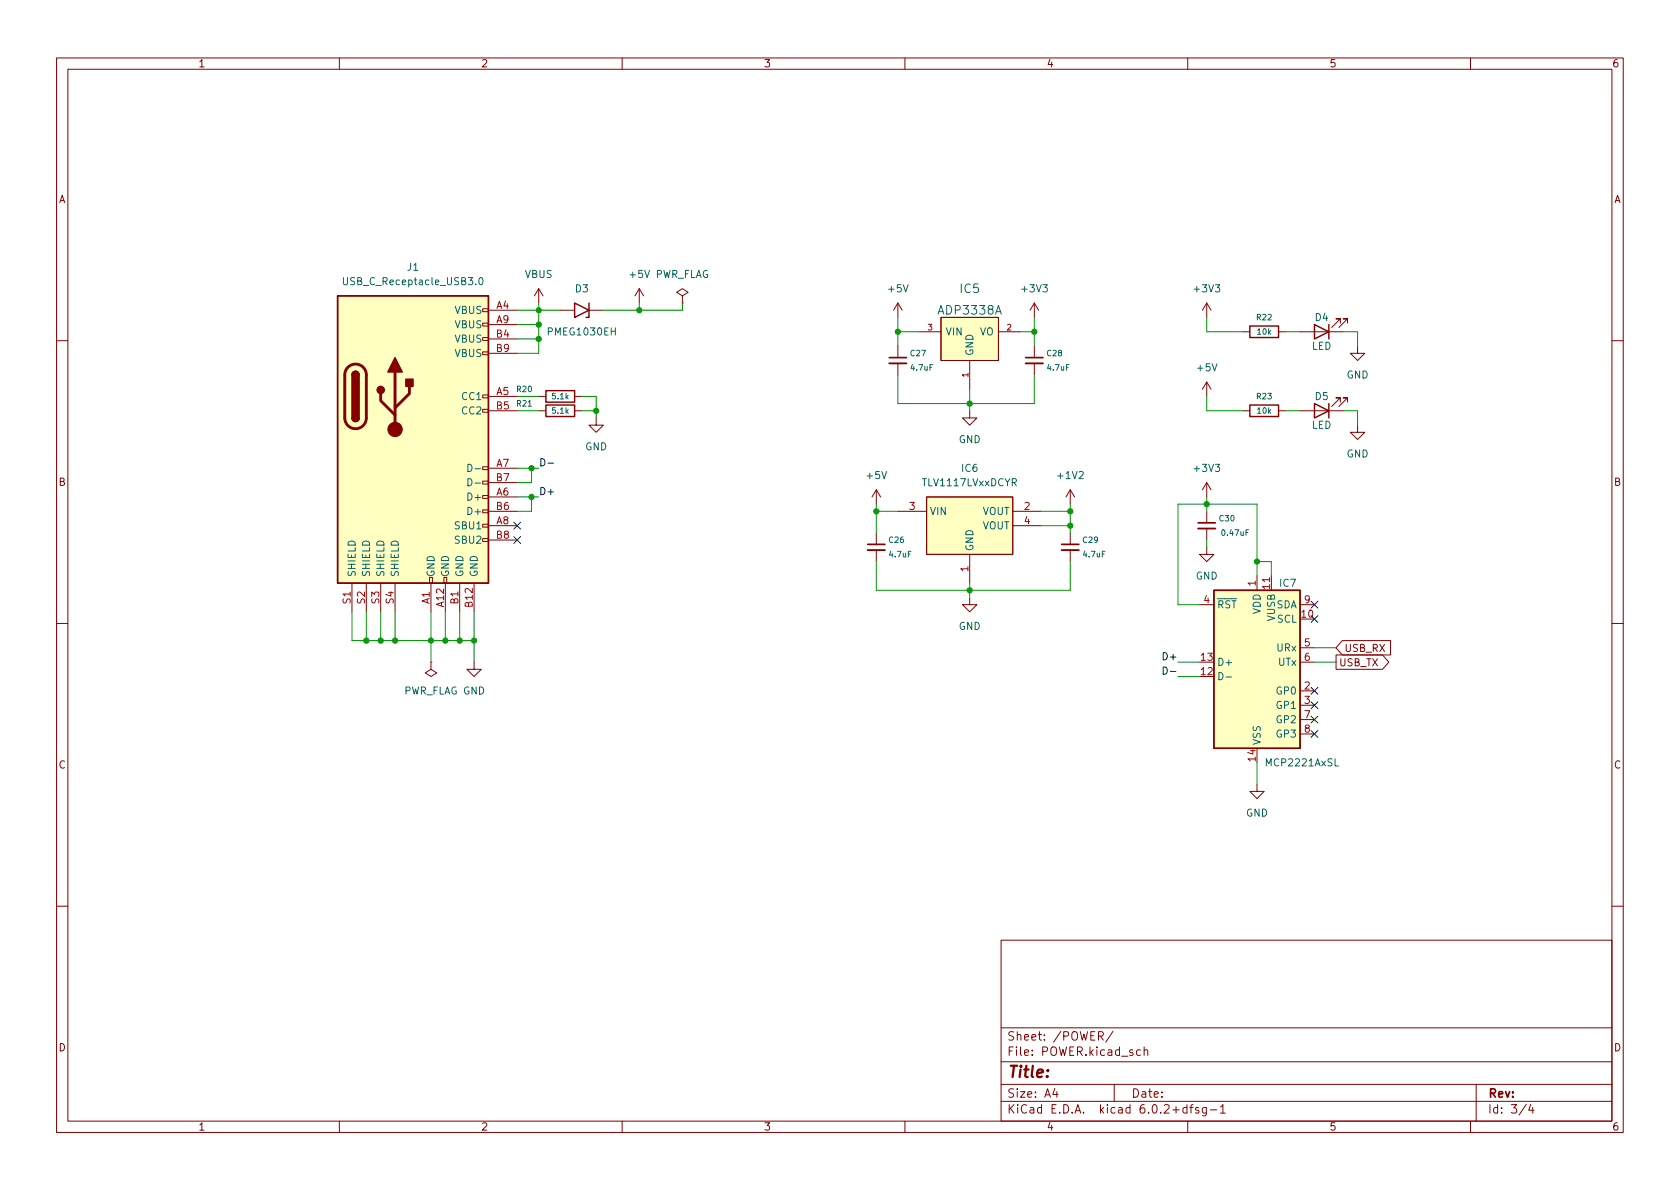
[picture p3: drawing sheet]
<svg xmlns="http://www.w3.org/2000/svg" width="297mm" height="210mm" viewBox="0 0 297 210" stroke-linecap="round" stroke-linejoin="round" font-family="sans-serif">
<g fill="none" stroke="#840000" stroke-width=".18">
<path d="M10 10.2h277v190.1h-277zM12 12.2h273v186.1h-273zM60 10.2v2M110 10.2v2M160 10.2v2M210 10.2v2M260 10.2v2M85.3 59.7h1.1v.5h-1.1zM85.3 57.1h1.1v.6h-1.1zM85.3 54.6h1.1v.5h-1.1zM86.4 54.9h5M86.4 57.4h5"/>
<path d="M86.4 59.9h5M95.2 51l-.7 1.3M95.2 51v2.6M95.2 51l.8 1.3M99.1 54.9h2.5M104.1 54.9h2.6M113 51l-.7 1.3M113 51v2.6M113 51l.8 1.3M120.6 52.3l1.1-.6-1.1-.7-1 .7 1 .6v1.3M120.6 53.6h.1M158.7 53.6v2.5"/>
<path d="M158.7 53.6l-.7 1.3M158.7 53.6l.8 1.3M162.6 58.7h3.8M166.4 56.1h10.1v7.6h-10.1zM176.5 58.7h3.8M182.9 53.6l-.8 1.3M182.9 53.6v2.5M182.9 53.6l.7 1.3M213.4 53.6v2.5M213.4 53.6l-.8 1.3M213.4 53.6l.7 1.3M219.7 58.7h1.3"/>
<path d="M226.1 58.7h1.2M229.9 58.7h7.6M237 57.1v-.7h-.8h.8l-1.5 1.5M238.3 57.1v-.7h-.8h.8l-1.6 1.5M10 60.2h2M85.3 72.4h1.1v.5h-1.1zM85.3 69.8h1.1v.6h-1.1zM85.3 62.2h1.1v.5h-1.1zM86.4 70.1h5M86.4 72.6h5M86.4 62.5h5M95.2 70.1h1.3"/>
<path d="M95.2 72.6h1.3M101.6 70.1h1.3M101.6 72.6h1.3M105.4 73.9v1.3h1.3l-1.3 1.2-1.3-1.2h1.3M158.7 61.2v2M158.7 64.3v2M171.4 72.6v1.3h1.3l-1.3 1.3-1.2-1.3h1.2M171.4 63.7v5.1M182.9 61.2v2M182.9 64.3v2M213.4 67.6v2.5M213.4 67.6l-.8 1.2"/>
<path d="M213.4 67.6l.7 1.2M219.7 72.6h1.3M226.1 72.6h1.2M229.9 72.6h7.6M237 71.1v-.7h-.8h.8l-1.5 1.5M238.3 71.1v-.7h-.8h.8l-1.6 1.5M240 75.2v1.2h1.3l-1.3 1.3-1.2-1.3h1.2M240 61.2v1.3h1.3l-1.3 1.2-1.2-1.2h1.2M285 60.2h2M85.3 95.2h1.1v.6h-1.1zM85.3 92.7h1.1v.5h-1.1zM85.3 90.2h1.1v.5h-1.1z"/>
<path d="M85.3 87.6h1.1v.5h-1.1zM85.3 85.1h1.1v.5h-1.1zM85.3 82.5h1.1v.6h-1.1zM86.4 90.4h5M86.4 93h5M86.4 87.9h5M86.4 82.8h5M86.4 85.3h5M86.4 95.5h5M154.9 86.6l-.7 1.3M154.9 86.6v2.5M154.9 94.2v2.1"/>
<path d="M154.9 97.3v2M154.9 86.6l.8 1.3M158.7 90.4h5.1M163.8 87.9h15.3v10.1h-15.3zM171.4 98v5.1M179.1 90.4h5M179.1 93h5M189.2 86.6l-.7 1.3M189.2 86.6v2.5M189.2 94.2v2.1M189.2 97.3v2M189.2 86.6l.8 1.3"/>
<path d="M213.4 96.8v1.2h1.2l-1.2 1.3-1.3-1.3h1.3M213.4 85.3v2.6M213.4 90.4v2.1M213.4 93.5v2M213.4 85.3l-.8 1.3M213.4 85.3l.7 1.3M10 110.2h2M62.2 103.1v5.1M64.8 103.1v5.1M67.3 103.1v5.1M69.8 103.1v5.1M75.9 102.1h.6v1h-.6z"/>
<path d="M76.2 117.1v1.3l1 .6-1 .6-1-.6 1-.6M76.2 117.1h.1M76.2 103.1v5.1M78.5 102.1h.5v1h-.5zM78.7 103.1v5.1M81.3 103.1v5.1M83.8 117.1v1.3h1.3l-1.3 1.2-1.3-1.2h1.3M83.8 103.1v5.1M171.4 105.7v1.2h1.3l-1.3 1.3-1.2-1.3h1.2M212.1 106.9h2.5M222.2 101.8v2.6M224.8 101.8v2.6"/>
<path d="M229.9 106.9h2.5M229.9 114.5h2.5M229.9 117.1h2.5M236.2 115.8h8.2l1.2 1.3-1.2 1.3h-8.2zM237.3 113.3h8.6v2.5h-8.6l-1.1-1.3zM285 110.2h2M222.2 138.7v1.2h1.3l-1.3 1.3-1.2-1.3h1.2M229.9 122.2h2.5M229.9 124.7h2.5M229.9 127.2h2.5M229.9 129.8h2.5M10 160.2h2"/>
<path d="M177 166.3h108v32h-108zM285 160.2h2M60 198.3v2M110 198.3v2M160 198.3v2M177 194.8h108M177 191.8h108M177 187.8h108M177 181.8h108M186.5 192.5l-.4 1h1M186.9 193v1M194.2 183.2l.7-.1 .2-.2-.1-.3-.2-.2h-.6v1.5"/>
<path d="M194.6 183.2l.5 .7M196.8 182.4l-1.3 1.9M197 191.8v3M201.6 185.7l-.4-.1-.3 .3v.4l.2 .3h.5M202.3 185.8l.2-.2 .4 .1v.9M202.3 185.1v1.5M209.9 195.9l-.5-.1-.3 .3v.4l.2 .3h.6M209.9 195.3v1.5M210 198.3v2M210.4 195.8h.5M210.9 195.3l-.3 .2v1.3M211.9 195.9l-.3-.1-.2 .2v.3l.5 .1v.4h-.5"/>
<path d="M213.3 195.8v1.2l-.3 .3h-.4M213.3 195.9l-.4-.1-.3 .3v.4l.1 .3h.6M214 196.3h1.1M215.8 195.8l.4-.5v1.5M215.8 196.8h.8M260 198.3v2M261 191.8v6.5M269.9 195.3l-1.3 1.9M270.6 195.3l-.3 1h.9M271 195.8v1"/>
</g>
<g fill="#ffffc2" stroke="#ffffc2" stroke-width=".18">
<path d="M166.4 56.1h10.1v7.6h-10.1z"/>
<path d="M214.6 104.4h15.3v27.9h-15.3z"/>
<path d="M163.8 87.9h15.3v10.1h-15.3z"/>
<path d="M59.7 52.3h26.7v50.8h-26.7z"/>
</g>
<g fill="none" stroke="#840000" stroke-width=".25">
<path d="M59.7 52.3h26.7v50.8h-26.7zM101.6 53.6l2.5 1.3-2.5 1.2zM104.1 53.6v2.5h-.5M221 57.7h5.1v2h-5.1zM232.4 57.4l2.5 1.3-2.5 1.2zM234.9 57.4v2.5M62.2 73.9a.64 .64 0 0 0 .7 .6 .64 .64 0 0 0 .6-.6M62.2 66.3a.64 .64 0 0 1 .7-.6 .64 .64 0 0 1 .6 .6M96.5 69.1h5.1v2h-5.1zM96.5 71.6h5.1v2.1h-5.1zM221 71.6h5.1v2.1h-5.1zM232.4 71.4l2.5 1.2-2.5 1.3z"/>
<path d="M234.9 71.4v2.5M214.6 104.4h15.3v27.9h-15.3z"/>
</g>
<path d="M60.7 49.1v1l.3 .3h.2l.2-.3v-1M84.8 49.2l.2-.1a.68 .68 0 0 1 .4 .6 .68 .68 0 0 1-.4 .7l-.2-.2-.1-.3zM82.7 82.1a.64 .64 0 0 1 .8 .6 .64 .64 0 0 1-.8 .7zM82.7 84.6a.64 .64 0 0 1 .8 .7 .64 .64 0 0 1-.8 .6zM84 82.9h1M84 85.4h1M215.5 118.9a.64 .64 0 0 1 .7 .7 .64 .64 0 0 1-.7 .6zM216.8 119.7h1" fill="none" stroke="#006464" stroke-width=".18"/>
<path d="M157.2 64.3h3.1M181.4 64.3h3M153.4 97.3h3.1M187.7 97.3h3.1M211.8 93.5h3.1" fill="none" stroke="#840000" stroke-width=".33"/>
<path d="M157.2 63.2h3.1M181.4 63.2h3M153.4 96.3h3.1M187.7 96.3h3.1M211.8 92.5h3.1" fill="none" stroke="#840000" stroke-width=".3"/>
<path d="M61.5 64.9a1.91 1.91 0 0 1 2.1-.4 1.91 1.91 0 0 1 1.2 1.8v7.6a1.91 1.91 0 0 1-1.9 1.9 1.91 1.91 0 0 1-1.9-1.9v-7.8l.1-.6zM67.3 69.6v1.3l2.5 2.5M69.8 65.8v10.1M72.4 68.3v1.3l-2.6 2.5" fill="none" stroke="#840000" stroke-width=".51"/>
<g fill="#840000" stroke="#840000" stroke-width=".25">
<path d="M62.2 73.9h1.3a.64 .64 0 0 1-.6 .6 .64 .64 0 0 1-.7-.6z"/>
<path d="M62.2 66.3h1.3v7.6h-1.3z"/>
<path d="M62.4 65.8a.64 .64 0 0 1 .7-.1 .64 .64 0 0 1 .4 .6h-1.3z"/>
<path d="M69.8 63.2l1.3 2.6h-2.5z"/>
<path d="M71.8 67.1h1.2v1.2h-1.2z"/>
<circle cx="67.3" cy="69" r=".63"/>
</g>
<circle cx="69.8" cy="75.9" r="1.27" fill="#840000" stroke="#840000" stroke-width=".18"/>
<path d="M95.6 81.1a.64 .64 0 0 1 .8 .7 .64 .64 0 0 1-.8 .6zM96.9 81.9h1M205.7 117.9a.64 .64 0 0 1 .7 .7 .64 .64 0 0 1-.7 .6zM206.9 118.7h1" fill="none" stroke="#0f0f0f" stroke-width=".18"/>
<g fill="none" stroke="#009600" stroke-width=".18">
<path d="M91.4 54.9h7.7M91.4 59.9h3.8M91.4 57.4h3.8M95.2 53.6v8.9h-3.8M113 53.6v1.3M120.6 53.6v1.3h-13.9M158.7 58.7h3.9M158.7 56.1v5.1M180.3 58.7h2.6M182.9 56.1v5.1M213.4 56.1v2.6h6.3M227.3 58.7h2.6"/>
<path d="M237.5 58.7h2.5v2.5M91.4 72.6h3.8M91.4 70.1h3.8M102.9 72.6h2.5M102.9 70.1h2.5v3.8M158.7 66.3v5.1h24.2v-5.1M171.4 68.8v3.8M213.4 70.1v2.5h6.3M227.3 72.6h2.6M237.5 72.6h2.5v2.6M91.4 82.8h3.8M91.4 87.9h3.8"/>
<path d="M94 82.8v2.5h-2.6M94 87.9v2.5h-2.6M154.9 90.4h3.8M154.9 89.1v5.1M154.9 99.3v5.1h34.3v-5.1M184.1 90.4h5.1M184.1 93h5.1M189.2 89.1v5.1M213.4 87.9v2.5M213.4 95.5v1.3M222.2 99.3h2.6v2.5M62.2 108.2v5.1h21.6"/>
<path d="M64.8 108.2v5.1M67.3 108.2v5.1M69.8 108.2v5.1M76.2 108.2v8.9M78.7 108.2v5.1M81.3 108.2v5.1M83.8 108.2v8.9M171.4 103.1v2.6M208.3 117.1h3.8M208.3 119.6h3.8M222.2 101.8v-12.7h-13.9v17.8h3.8M232.4 114.5h3.8"/>
<path d="M232.4 117.1h3.8M222.2 134.9v3.8"/>
</g>
<g fill="none" stroke="#000084" stroke-width=".18">
<path d="M90.8 94.9l1.2 1.2M90.8 92.3l1.2 1.3M92 94.9l-1.2 1.2M92 92.3l-1.2 1.3M231.8 106.3l1.2 1.2M231.8 108.9l1.2 1.2M233 106.3l-1.2 1.2M233 108.9l-1.2 1.2M231.8 121.6l1.2 1.2M231.8 124.1l1.2 1.2M231.8 126.6l1.2 1.3M231.8 129.2l1.2 1.2"/>
<path d="M233 121.6l-1.2 1.2M233 124.1l-1.2 1.2M233 126.6l-1.2 1.3M233 129.2l-1.2 1.2"/>
</g>
<g fill="#009600" stroke="#009600" stroke-width=".18">
<circle cx="69.8" cy="113.3" r=".46"/>
<circle cx="67.3" cy="113.3" r=".46"/>
<circle cx="81.3" cy="113.3" r=".46"/>
<circle cx="83.8" cy="113.3" r=".46"/>
<circle cx="78.7" cy="113.3" r=".46"/>
<circle cx="76.2" cy="113.3" r=".46"/>
<circle cx="64.8" cy="113.3" r=".46"/>
<circle cx="171.4" cy="104.4" r=".46"/>
<circle cx="171.4" cy="71.4" r=".46"/>
<circle cx="154.9" cy="90.4" r=".46"/>
<circle cx="182.9" cy="58.7" r=".46"/>
<circle cx="158.7" cy="58.7" r=".46"/>
<circle cx="189.2" cy="90.4" r=".46"/>
<circle cx="189.2" cy="93" r=".46"/>
<circle cx="222.2" cy="99.3" r=".46"/>
<circle cx="94" cy="87.9" r=".46"/>
<circle cx="95.2" cy="54.9" r=".46"/>
<circle cx="95.2" cy="57.4" r=".46"/>
<circle cx="95.2" cy="59.9" r=".46"/>
<circle cx="113" cy="54.9" r=".46"/>
<circle cx="105.4" cy="72.6" r=".46"/>
<circle cx="94" cy="82.8" r=".46"/>
<circle cx="213.4" cy="89.1" r=".46"/>
</g>
<text font-size="2.8" fill="#840000" x="178" y="190.6">Title:</text>
<g font-size="2.1" fill="#006464">
<text x="169.8" y="51.8">IC5</text>
<text x="166.1" y="55.6">ADP3338A</text>
</g>
<g font-size="2.1" fill="#840000">
<text x="178" y="184">Sheet: /POWER/</text>
<text x="178" y="186.7">File: POWER.kicad_sch</text>
<text x="178" y="196.9">KiCad E.D.A. kicad 6.0.2+dfsg-1</text>
<text x="178" y="194.1">Size: A4</text>
<text x="200" y="194.1">Date:</text>
<text x="263" y="194.1">Rev:</text>
<text x="263" y="196.9">Id: 3/4</text>
</g>
<g font-size="1.8" fill="#840000">
<text x="35" y="11.9">1</text>
<text x="85" y="11.9">2</text>
<text x="135" y="11.9">3</text>
<text x="185" y="11.9">4</text>
<text x="235" y="11.9">5</text>
<text x="285" y="11.9">6</text>
<text x="10.3" y="35.9">A</text>
<text x="285.3" y="35.9">A</text>
<text x="10.3" y="85.9">B</text>
<text x="285.3" y="85.9">B</text>
<text x="236.7" y="117.8">USB_TX</text>
<text x="237.6" y="115.3">USB_RX</text>
<text x="10.3" y="135.9">C</text>
<text x="285.3" y="135.9">C</text>
<text x="10.3" y="185.9">D</text>
<text x="285.3" y="185.9">D</text>
<text x="35" y="199.9">1</text>
<text x="85" y="199.9">2</text>
<text x="135" y="199.9">3</text>
<text x="185" y="199.9">4</text>
<text x="235" y="199.9">5</text>
<text x="285" y="199.9">6</text>
</g>
<g font-size="1.8" fill="#006464">
<text x="72" y="47.9">J1</text>
<text x="61.3" y="50.4">USB_C_Receptacle_USB3.0</text>
<text x="92.8" y="49.1">VBUS</text>
<text x="101.7" y="51.7">D3</text>
<text x="111.4" y="49.1">+5V PWR_FLAG</text>
<text x="157.2" y="51.7">+5V</text>
<text x="180.8" y="51.7">+3V3</text>
<text x="211.3" y="51.7">+3V3</text>
<text x="80.4" y="55.5">VBUS</text>
<text x="80.4" y="58">VBUS</text>
<text x="97.1" y="59.3">PMEG1030EH</text>
<text x="167.1" y="59.3">VIN</text>
<text x="173.2" y="59.3">VO</text>
<text x="232.5" y="56.8">D4</text>
<text x="80.4" y="60.6">VBUS</text>
<text x="80.4" y="63.1">VBUS</text>
<text x="172.1" y="63" transform="rotate(-90 172.1 63)">GND</text>
<text x="211.8" y="65.7">+5V</text>
<text x="231.9" y="61.8">LED</text>
<text x="81.8" y="70.7">CC1</text>
<text x="232.5" y="70.7">D5</text>
<text x="238.1" y="66.9">GND</text>
<text x="81.8" y="73.3">CC2</text>
<text x="231.9" y="75.8">LED</text>
<text x="103.4" y="79.6">GND</text>
<text x="169.5" y="78.4">GND</text>
<text x="170.1" y="83.4">IC6</text>
<text x="211.3" y="83.4">+3V3</text>
<text x="238.1" y="80.9">GND</text>
<text x="83" y="88.5">D+</text>
<text x="153.3" y="84.7">+5V</text>
<text x="163.2" y="86">TLV1117LVxxDCYR</text>
<text x="187.1" y="84.7">+1V2</text>
<text x="80.6" y="93.6">SBU1</text>
<text x="83" y="91.1">D+</text>
<text x="164.3" y="91.1">VIN</text>
<text x="173.6" y="91.1">VOUT</text>
<text x="173.6" y="93.6">VOUT</text>
<text x="80.6" y="96.1">SBU2</text>
<text x="172.1" y="97.5" transform="rotate(-90 172.1 97.5)">GND</text>
<text x="62.9" y="102.1" transform="rotate(-90 62.9 102.1)">SHIELD</text>
<text x="65.4" y="102.1" transform="rotate(-90 65.4 102.1)">SHIELD</text>
<text x="67.9" y="102.1" transform="rotate(-90 67.9 102.1)">SHIELD</text>
<text x="70.5" y="102.1" transform="rotate(-90 70.5 102.1)">SHIELD</text>
<text x="76.8" y="102.1" transform="rotate(-90 76.8 102.1)">GND</text>
<text x="79.4" y="102.1" transform="rotate(-90 79.4 102.1)">GND</text>
<text x="81.9" y="102.1" transform="rotate(-90 81.9 102.1)">GND</text>
<text x="84.5" y="102.1" transform="rotate(-90 84.5 102.1)">GND</text>
<text x="211.4" y="102.5">GND</text>
<text x="215.1" y="107.6">~{RST}</text>
<text x="225.6" y="107.6">SDA</text>
<text x="226.3" y="103.8">IC7</text>
<text x="169.5" y="111.4">GND</text>
<text x="222.9" y="108.6" transform="rotate(-90 222.9 108.6)">VDD</text>
<text x="225.4" y="109.8" transform="rotate(-90 225.4 109.8)">VUSB</text>
<text x="225.8" y="110.1">SCL</text>
<text x="215.1" y="117.7">D+</text>
<text x="225.8" y="115.2">URx</text>
<text x="226" y="117.7">UTx</text>
<text x="71.2" y="122.8">PWR_FLAG GND</text>
<text x="225.8" y="122.8">GP0</text>
<text x="225.8" y="125.3">GP1</text>
<text x="222.9" y="131.8" transform="rotate(-90 222.9 131.8)">VSS</text>
<text x="225.8" y="127.9">GP2</text>
<text x="225.8" y="130.4">GP3</text>
<text x="224" y="135.5">MCP2221AxSL</text>
<text x="220.3" y="144.4">GND</text>
</g>
<g font-size="1.8" fill="#a90000">
<text x="87.8" y="54.6">A4</text>
<text x="87.8" y="57.1">A9</text>
<text x="87.8" y="59.7">B4</text>
<text x="87.8" y="62.2">B9</text>
<text x="87.8" y="69.8">A5</text>
<text x="87.8" y="72.4">B5</text>
<text x="87.8" y="82.5">A7</text>
<text x="87.8" y="87.6">A6</text>
<text x="87.8" y="85.1">B7</text>
<text x="87.8" y="92.7">A8</text>
<text x="87.8" y="90.2">B6</text>
<text x="87.8" y="95.2">B8</text>
<text x="160.8" y="90.2">3</text>
<text x="181.1" y="90.2">2</text>
<text x="181.1" y="92.7">4</text>
<text x="171.2" y="101.1" transform="rotate(-90 171.2 101.1)">1</text>
<text x="62" y="106.7" transform="rotate(-90 62 106.7)">S1</text>
<text x="64.5" y="106.7" transform="rotate(-90 64.5 106.7)">S2</text>
<text x="67.1" y="106.7" transform="rotate(-90 67.1 106.7)">S3</text>
<text x="69.6" y="106.7" transform="rotate(-90 69.6 106.7)">S4</text>
<text x="75.9" y="106.8" transform="rotate(-90 75.9 106.8)">A1</text>
<text x="78.5" y="107.3" transform="rotate(-90 78.5 107.3)">A12</text>
<text x="81" y="106.8" transform="rotate(-90 81 106.8)">B1</text>
<text x="83.6" y="107.3" transform="rotate(-90 83.6 107.3)">B12</text>
<text x="212.9" y="106.7">4</text>
<text x="222" y="103.6" transform="rotate(-90 222 103.6)">1</text>
<text x="224.5" y="104.1" transform="rotate(-90 224.5 104.1)">11</text>
<text x="230.6" y="106.7">9</text>
<text x="230.2" y="109.2">10</text>
<text x="212.4" y="119.4">12</text>
<text x="212.4" y="116.8">13</text>
<text x="230.6" y="114.3">5</text>
<text x="230.6" y="116.8">6</text>
<text x="230.6" y="121.9">2</text>
<text x="230.6" y="124.5">3</text>
<text x="230.6" y="127">7</text>
<text x="230.6" y="129.5">8</text>
<text x="222" y="134.6" transform="rotate(-90 222 134.6)">14</text>
</g>
<g font-size="1.8" fill="#0f0f0f">
<text x="95.2" y="87.5">D+</text>
<text x="206" y="116.7">D+</text>
</g>
<g font-size="1.4" fill="#a90000">
<text x="164.1" y="58.4">3</text>
<text x="178" y="58.4">2</text>
<text x="171.2" y="66.7" transform="rotate(-90 171.2 66.7)">1</text>
</g>
<g font-size="1.4" fill="#006464">
<text x="222.2" y="56.6">R22</text>
<text x="222.4" y="59.2">10k</text>
<text x="161" y="63">C27</text>
<text x="161.1" y="65.5">4.7uF</text>
<text x="185.2" y="63">C28</text>
<text x="185.3" y="65.5">4.7uF</text>
<text x="91.4" y="69.3">R20</text>
<text x="91.4" y="71.9">R21</text>
<text x="97.7" y="70.6">5.1k</text>
<text x="222.2" y="70.6">R23</text>
<text x="97.7" y="73.1">5.1k</text>
<text x="222.4" y="73.1">10k</text>
<text x="157.2" y="96">C26</text>
<text x="191.5" y="96">C29</text>
<text x="215.6" y="92.2">C30</text>
<text x="216.2" y="94.7">0.47uF</text>
<text x="157.3" y="98.5">4.7uF</text>
<text x="191.6" y="98.5">4.7uF</text>
</g>
</svg>
